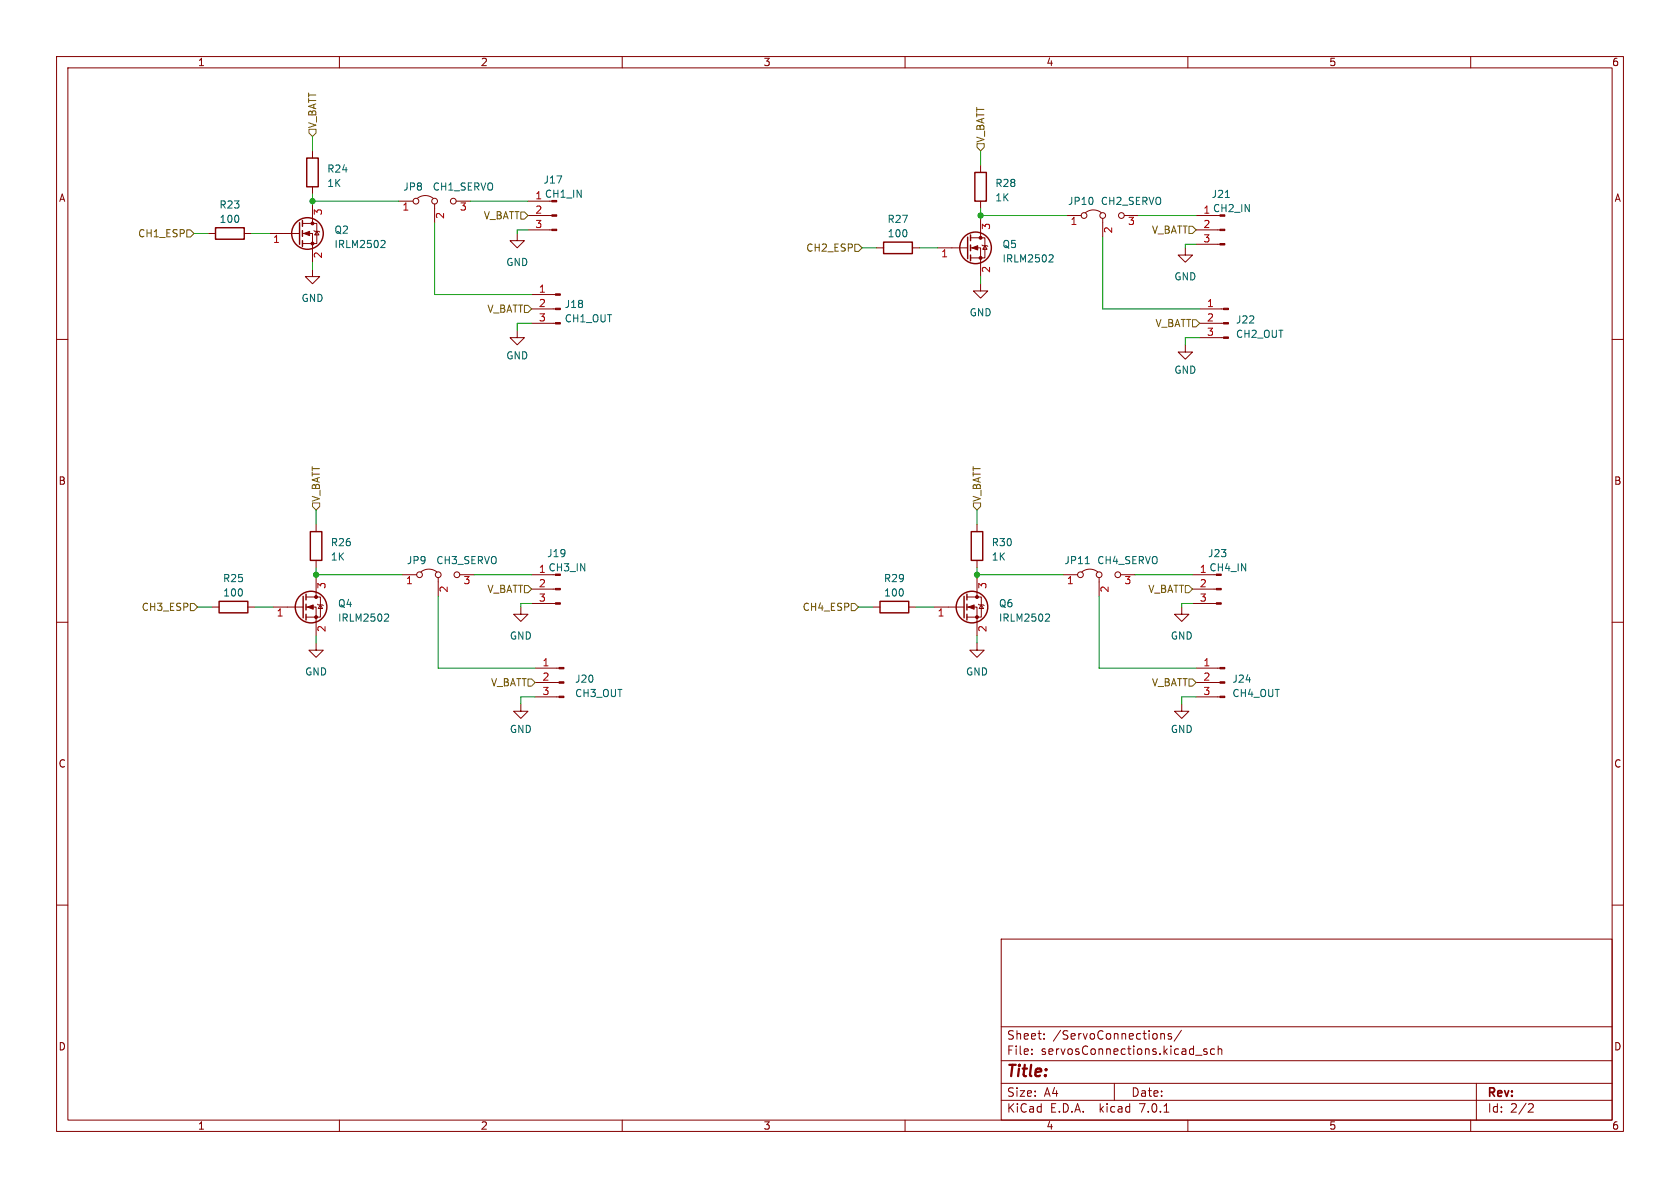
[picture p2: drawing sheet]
<svg xmlns="http://www.w3.org/2000/svg" width="297mm" height="210mm" viewBox="0 0 297 210" stroke-linecap="round" stroke-linejoin="round" font-family="sans-serif">
<g fill="none" stroke="#840000" stroke-width=".18">
<path d="M10 10h277v190h-277zM12 12h273v186h-273zM60 10v2M110 10v2M160 10v2M210 10v2M260 10v2M53.5 39.5h2.5v3.6h-2.5M55.2 26.7v1.2M55.2 33v1.3M55.2 36.2v3.3M70.5 35.6h2.5"/>
<path d="M73.8 35.1a2.26 2.26 0 0 1 2.8 0M76.8 36.1v3.3M80.6 35.6h2.6M93.3 38.1h4.3M93.3 35.6h3.9M173.4 29.2v1.3M173.4 35.6v1.2M173.4 38.7v3.3M188.6 38.1h2.5M191.9 37.6a2.26 2.26 0 0 1 2.8 0M194.9 38.6v3.3M198.8 38.1h2.5"/>
<path d="M211.5 38.1h3.8M10 60h2M36.8 41.3h1.3M43.2 41.3h1.2M47.6 41.3h5.4M53.5 41.3h1.7v5.1M55.2 47.6v1.3h1.3l-1.3 1.3-1.2-1.3h1.2M55.5 40.8l.1 .1h.8l.1 .1M56 40.9l.4 .6h-.8zM91.4 58.4v1.3h1.3l-1.3 1.3-1.2-1.3h1.2M91.4 41.3v1.2h1.3l-1.3 1.3-1.2-1.3h1.2M93.3 40.6h4.3"/>
<path d="M94 57.2h4.2M94 54.6h4.2M94 52.1h4.2M154.9 43.8h1.3M161.3 43.8h1.3M165.7 43.8h5.4M171.6 43.8h1.8v5.1M171.6 42h2.5v3.6h-2.5M173.4 50.2v1.2h1.2l-1.2 1.3-1.3-1.3h1.3M173.6 43.3l.1 .1h.8l.1 .2M174.1 43.4l.4 .7h-.8zM209.5 43.8v1.3h1.3l-1.3 1.3-1.2-1.3h1.2"/>
<path d="M211.5 40.6h4.2M211.5 43.2h4.2M212.1 57.2h4.2M212.1 54.6h4.2M212.1 59.7h4.2M285 60h2M209.5 61v1.2h1.3l-1.3 1.3-1.2-1.3h1.2M55.9 92.7v1.3M55.9 99.1v1.2M172.7 92.7v1.3M172.7 99.1v1.2M10 110h2"/>
<path d="M37.5 107.3h1.2M43.8 107.3h1.3M48.3 107.3h5.3M54.1 107.3h1.8v5.1M54.1 105.5h2.5v3.6h-2.5M55.9 113.7v1.2h1.2l-1.2 1.3-1.3-1.3h1.3M55.9 102.2v3.3M56.1 106.8l.2 .1h.7l.1 .2M56.6 106.9l.4 .7h-.7zM71.1 101.6h2.6M74.4 101.1a2.26 2.26 0 0 1 2.8 0M77.5 102.1v3.3"/>
<path d="M81.3 101.6h2.5M92.1 107.3v1.3h1.2l-1.2 1.3-1.3-1.3h1.3M94 101.6h3.8M94 106.7h4.2M94 104.1h4.2M94.6 118.1h4.2M154.3 107.3h1.3M160.7 107.3h1.2M165.1 107.3h5.3M170.9 107.3h1.8v5.1M170.9 105.5h2.6v3.6h-2.6M172.7 113.7v1.2h1.3l-1.3 1.3-1.3-1.3h1.3"/>
<path d="M172.7 102.2v3.3M173 106.8l.1 .1h.8l.1 .2M173.5 106.9l.4 .7h-.8zM188 101.6h2.5M191.3 101.1a2.26 2.26 0 0 1 2.8 0M194.3 102.1v3.3M198.1 101.6h2.6M208.9 107.3v1.3h1.3l-1.3 1.3-1.3-1.3h1.3M210.8 101.6h3.8M210.8 106.7h4.2M210.8 104.1h4.2M211.5 118.1h4.2"/>
<path d="M285 110h2M92.1 124.5v1.2h1.2l-1.2 1.3-1.3-1.3h1.3M94.6 123.2h4.2M94.6 120.7h4.2M208.9 124.5v1.2h1.3l-1.3 1.3-1.3-1.3h1.3M211.5 123.2h4.2M211.5 120.7h4.2M10 160h2M285 160h2M177 166h108v32h-108zM60 198v2M110 198v2"/>
<path d="M160 198v2M177 194.5h108M177 191.5h108M177 187.5h108M177 181.5h108M182.4 186.3v.1M182.4 185.5v.1M184.6 183.6v.1M184.6 182.8v.1M197 191.5v3M205.2 182.7v1M205.2 182.8l.2-.1 .4 .1 .1 .9"/>
<path d="M205.8 196.6h.8M207.1 182.8l-.4-.1-.2 .2 .1 .2 .5 .2v.3h-.6M208.9 182.1l-1.3 2M210 198v2M211.4 186.5h1.1M213.4 185.5l-.4-.1-.2 .2 .1 .2 .5 .2v.3h-.6M214.7 185.5l-.4-.1-.3 .3v.4l.1 .2h.6M215.4 185.5l.2-.1 .3 .1 .1 .9M215.4 184.9v1.5M260 198v2M261 191.5v6.5M270.4 195.1l.5 .1 .2 .3-1 1.1h1"/>
<circle cx="73.5" cy="35.6" r=".51"/>
<circle cx="76.8" cy="35.6" r=".51"/>
<circle cx="80.1" cy="35.6" r=".51"/>
<circle cx="191.6" cy="38.1" r=".51"/>
<circle cx="194.9" cy="38.1" r=".51"/>
<circle cx="198.2" cy="38.1" r=".51"/>
<circle cx="74.2" cy="101.6" r=".51"/>
<circle cx="77.5" cy="101.6" r=".51"/>
<circle cx="80.8" cy="101.6" r=".51"/>
<circle cx="191" cy="101.6" r=".51"/>
<circle cx="194.3" cy="101.6" r=".51"/>
<circle cx="197.6" cy="101.6" r=".51"/>
</g>
<g fill="none" stroke="#840000" stroke-width=".25">
<path d="M53 39.4v3.8M53.5 39v1M54.2 27.9h2.1v5.1h-2.1zM172.3 30.5h2.1v5.1h-2.1zM38.1 40.3h5.1v2h-5.1zM53.5 40.8v1M53.5 42.5v1.1M156.2 42.8h5.1v2h-5.1zM171.1 41.9v3.8M171.6 41.5v1M171.6 43.3v1M171.6 45.1v1"/>
<path d="M54.9 94h2v5.1h-2zM171.7 94h2v5.1h-2zM38.7 106.3h5.1v2h-5.1zM53.6 105.4v3.8M54.1 105v1M54.1 106.8v1M54.1 108.6v1M155.6 106.3h5.1v2h-5.1zM170.4 105.4v3.8M170.9 105v1M170.9 106.8v1M170.9 108.6v1"/>
<circle cx="54.4" cy="41.3" r="2.79"/>
<circle cx="172.5" cy="43.8" r="2.79"/>
<circle cx="55" cy="107.3" r="2.79"/>
<circle cx="171.8" cy="107.3" r="2.79"/>
</g>
<path d="M216.6 34.9h.8M67.5 42.5l.5 .1 .1 .3-.8 .9h.8M185.6 45l.5 .1 .1 .3-.8 .9h.8M191.9 99.6h.7M68.2 108.5l.4 .1 .1 .3-.8 .9h.8M185 108.5l.4 .1 .2 .3-.8 .9h.8" fill="none" stroke="#006464" stroke-width=".18"/>
<g fill="#840000" stroke="#840000" stroke-width=".18">
<path d="M53.7 41.3l1-.4v.8z"/>
<path d="M171.2 107.3l1-.4v.8z"/>
<path d="M215.7 123.1h.8v.2h-.8z"/>
<path d="M215.7 120.5h.8v.3h-.8z"/>
<path d="M215.7 118h.8v.2h-.8z"/>
<path d="M98.2 57h.9v.3h-.9z"/>
<path d="M98.2 54.5h.9v.2h-.9z"/>
<path d="M98.2 51.9h.9v.3h-.9z"/>
<path d="M171.8 43.8l1-.4v.8z"/>
<path d="M216.3 59.6h.9v.2h-.9z"/>
<path d="M216.3 57h.9v.3h-.9z"/>
<path d="M216.3 54.5h.9v.2h-.9z"/>
<path d="M97.6 40.5h.8v.3h-.8z"/>
<path d="M97.6 38h.8v.2h-.8z"/>
<path d="M215 106.6h.9v.2h-.9z"/>
<path d="M215 104h.9v.3h-.9z"/>
<path d="M215.7 43.1h.8v.2h-.8z"/>
<path d="M215.7 40.5h.8v.3h-.8z"/>
<path d="M98.8 123.1h.9v.2h-.9z"/>
<path d="M98.8 120.5h.9v.3h-.9z"/>
<path d="M98.8 118h.9v.2h-.9z"/>
<path d="M54.4 107.3l1-.4v.8z"/>
<path d="M98.2 106.6h.9v.2h-.9z"/>
<path d="M98.2 104h.9v.3h-.9z"/>
<circle cx="55.2" cy="43.1" r=".25"/>
<circle cx="55.2" cy="39.5" r=".25"/>
<circle cx="172.7" cy="109.1" r=".25"/>
<circle cx="172.7" cy="105.5" r=".25"/>
<circle cx="173.4" cy="45.6" r=".25"/>
<circle cx="173.4" cy="42" r=".25"/>
<circle cx="55.9" cy="109.1" r=".25"/>
<circle cx="55.9" cy="105.5" r=".25"/>
</g>
<g fill="none" stroke="#725600" stroke-width=".18">
<path d="M54.6 22.9h1.3v.6l-.7 .6-.6-.6zM92.1 37.5h.6l.6 .6-.6 .6h-.6zM172.7 25.4h1.3v.6l-.6 .7-.7-.7zM33 40.6h.7l.6 .7-.6 .6h-.7zM92.7 54h.6l.7 .6-.7 .6h-.6zM151.1 43.2h.7l.6 .6-.6 .7h-.7zM210.2 40h.6l.7 .6-.7 .7h-.6zM210.8 56.5h.7l.6 .7-.6 .6h-.7zM55.2 88.9h1.3v.6l-.6 .7-.7-.7zM172.1 88.9h1.3v.6l-.7 .7-.6-.7zM33.7 106.7h.6l.6 .6-.6 .7h-.6zM92.7 103.5h.6l.7 .6-.7 .7h-.6z"/>
<path d="M150.5 106.7h.6l.7 .6-.7 .7h-.6zM209.5 103.5h.7l.6 .6-.6 .7h-.7zM93.3 120h.7l.6 .7-.6 .6h-.7zM210.2 120h.6l.7 .7-.7 .6h-.6z"/>
</g>
<g fill="none" stroke="#009600" stroke-width=".18">
<path d="M55.2 24.1v2.6M55.2 34.3v1.9M55.2 35.6h15.3M76.8 39.4v12.7h17.2M83.2 35.6h10.1M173.4 26.7v2.5M173.4 36.8v1.9M173.4 38.1h15.2M201.3 38.1h10.2M34.3 41.3h2.5M44.4 41.3h3.2M55.2 46.4v1.2"/>
<path d="M93.3 40.6h-1.9v.7M94 57.2h-2.6v1.2M152.4 43.8h2.5M162.6 43.8h3.1M173.4 48.9v1.3M194.9 41.9v12.7h17.2M211.5 43.2h-2v.6M212.1 59.7h-2.6v1.3M55.9 90.2v2.5M172.7 90.2v2.5M34.9 107.3h2.6M45.1 107.3h3.2"/>
<path d="M55.9 100.3v1.9M55.9 112.4v1.3M55.9 101.6h15.2M77.5 105.4v12.7h17.1M83.8 101.6h10.2M94 106.7h-1.9v.6M151.8 107.3h2.5M161.9 107.3h3.2M172.7 100.3v1.9M172.7 112.4v1.3M172.7 101.6h15.3M194.3 105.4v12.7h17.2"/>
<path d="M200.7 101.6h10.1M210.8 106.7h-1.9v.6M94.6 123.2h-2.5v1.3M211.5 123.2h-2.6v1.3"/>
</g>
<g fill="#009600" stroke="#009600" stroke-width=".18">
<circle cx="55.2" cy="35.6" r=".46"/>
<circle cx="172.7" cy="101.6" r=".46"/>
<circle cx="55.9" cy="101.6" r=".46"/>
<circle cx="173.4" cy="38.1" r=".46"/>
</g>
<text font-size="2.8" fill="#840000" x="178" y="190.8">Title:</text>
<g font-size="2.1" fill="#840000">
<text x="178" y="183.9">Sheet:</text>
<text x="186.2" y="183.9">/ServoConnections/</text>
<text x="178" y="186.6">File:</text>
<text x="184" y="186.6">servosConnections.kicad_sch</text>
<text x="178" y="196.8">KiCad</text>
<text x="178" y="194">Size:</text>
<text x="184.6" y="194">A4</text>
<text x="185.7" y="196.8">E.D.A.</text>
<text x="194.4" y="196.8">kicad</text>
<text x="200" y="194">Date:</text>
<text x="201.5" y="196.8">7.0.1</text>
<text x="263" y="194.2">Rev:</text>
<text x="263" y="196.8">Id:</text>
<text x="267" y="196.8">2/2</text>
</g>
<g font-size="1.8" fill="#840000">
<text x="35" y="11.8">1</text>
<text x="85" y="11.8">2</text>
<text x="135" y="11.8">3</text>
<text x="185" y="11.8">4</text>
<text x="235" y="11.8">5</text>
<text x="285" y="11.8">6</text>
<text x="10.4" y="35.8">A</text>
<text x="285.4" y="35.8">A</text>
<text x="10.3" y="85.8">B</text>
<text x="285.3" y="85.8">B</text>
<text x="10.3" y="135.8">C</text>
<text x="285.3" y="135.8">C</text>
<text x="10.3" y="185.8">D</text>
<text x="285.3" y="185.8">D</text>
<text x="35" y="199.8">1</text>
<text x="85" y="199.8">2</text>
<text x="135" y="199.8">3</text>
<text x="185" y="199.8">4</text>
<text x="235" y="199.8">5</text>
<text x="285" y="199.8">6</text>
</g>
<g font-size="1.8" fill="#725600">
<text x="56.1" y="22.7" transform="rotate(-90 56.1 22.7)">V_BATT</text>
<text x="174.2" y="25.2" transform="rotate(-90 174.2 25.2)">V_BATT</text>
<text x="85.4" y="38.9">V_BATT</text>
<text x="203.5" y="41.5">V_BATT</text>
<text x="24.3" y="42.1">CH1_ESP</text>
<text x="142.4" y="44.6">CH2_ESP</text>
<text x="86" y="55.4">V_BATT</text>
<text x="204.2" y="58">V_BATT</text>
<text x="56.7" y="88.7" transform="rotate(-90 56.7 88.7)">V_BATT</text>
<text x="173.5" y="88.7" transform="rotate(-90 173.5 88.7)">V_BATT</text>
<text x="86" y="105">V_BATT</text>
<text x="202.9" y="105">V_BATT</text>
<text x="24.9" y="108.1">CH3_ESP</text>
<text x="141.8" y="108.1">CH4_ESP</text>
<text x="86.7" y="121.5">V_BATT</text>
<text x="203.5" y="121.5">V_BATT</text>
</g>
<g font-size="1.8" fill="#006464">
<text x="57.8" y="30.7">R24</text>
<text x="57.8" y="33.2">1K</text>
<text x="71.2" y="33.8">JP8</text>
<text x="76.4" y="33.8">CH1_SERVO</text>
<text x="94.6" y="35.3">1 CH1_IN</text>
<text x="96" y="32.6">J17</text>
<text x="175.9" y="33.2">R28</text>
<text x="175.9" y="35.8">1K</text>
<text x="214.1" y="35.1">J21</text>
<text x="38.7" y="37">R23</text>
<text x="38.8" y="39.6">100</text>
<text x="59.1" y="41.5">Q2</text>
<text x="156.8" y="39.6">R27</text>
<text x="188.7" y="36.4">JP10</text>
<text x="194.5" y="36.4">CH2_SERVO</text>
<text x="212.7" y="37.8">1 CH2_IN</text>
<text x="59.1" y="44">IRLM2502</text>
<text x="89.4" y="47.2">GND</text>
<text x="156.9" y="42.1">100</text>
<text x="177.2" y="44">Q5</text>
<text x="177.2" y="46.5">IRLM2502</text>
<text x="53.2" y="53.5">GND</text>
<text x="207.6" y="49.7">GND</text>
<text x="99.8" y="54.6">J18</text>
<text x="99.8" y="57.1">CH1_OUT</text>
<text x="171.4" y="56.1">GND</text>
<text x="218.4" y="57.3">J22</text>
<text x="218.4" y="59.9">CH2_OUT</text>
<text x="89.4" y="63.7">GND</text>
<text x="207.6" y="66.2">GND</text>
<text x="58.4" y="96.7">R26</text>
<text x="58.4" y="99.3">1K</text>
<text x="71.9" y="99.9">JP9</text>
<text x="77.1" y="99.9">CH3_SERVO</text>
<text x="95.2" y="101.3">1 CH3_IN</text>
<text x="96.7" y="98.6">J19</text>
<text x="175.3" y="96.7">R30</text>
<text x="175.3" y="99.3">1K</text>
<text x="188.1" y="99.9">JP11</text>
<text x="193.9" y="99.9">CH4_SERVO</text>
<text x="212.1" y="101.3">1 CH4_IN</text>
<text x="213.5" y="98.6">J23</text>
<text x="39.4" y="103.1">R25</text>
<text x="39.4" y="105.6">100</text>
<text x="59.7" y="107.5">Q4</text>
<text x="156.2" y="103.1">R29</text>
<text x="156.2" y="105.6">100</text>
<text x="176.5" y="107.5">Q6</text>
<text x="59.7" y="110">IRLM2502</text>
<text x="90.1" y="113.2">GND</text>
<text x="176.5" y="110">IRLM2502</text>
<text x="206.9" y="113.2">GND</text>
<text x="53.9" y="119.6">GND</text>
<text x="170.7" y="119.6">GND</text>
<text x="101.6" y="120.8">J20</text>
<text x="101.6" y="123.4">CH3_OUT</text>
<text x="217.8" y="120.8">J24</text>
<text x="217.8" y="123.4">CH4_OUT</text>
<text x="90.1" y="129.7">GND</text>
<text x="206.9" y="129.7">GND</text>
</g>
<g font-size="1.8" fill="#a90000">
<text x="57.1" y="38.1" transform="rotate(-90 57.1 38.1)">3</text>
<text x="71.1" y="37.5">1</text>
<text x="78.7" y="38.8" transform="rotate(-90 78.7 38.8)">2</text>
<text x="81.2" y="37.5">3</text>
<text x="94.6" y="37.8">2</text>
<text x="94.6" y="40.4">3</text>
<text x="175.3" y="40.7" transform="rotate(-90 175.3 40.7)">3</text>
<text x="189.2" y="40">1</text>
<text x="196.8" y="41.3" transform="rotate(-90 196.8 41.3)">2</text>
<text x="199.4" y="40">3</text>
<text x="212.7" y="40.4">2</text>
<text x="48.2" y="43.2">1</text>
<text x="57.1" y="45.8" transform="rotate(-90 57.1 45.8)">2</text>
<text x="166.3" y="45.7">1</text>
<text x="212.7" y="42.9">3</text>
<text x="95.2" y="51.8">1</text>
<text x="175.3" y="48.3" transform="rotate(-90 175.3 48.3)">2</text>
<text x="95.2" y="54.4">2</text>
<text x="95.2" y="56.9">3</text>
<text x="213.3" y="54.4">1</text>
<text x="213.3" y="56.9">2</text>
<text x="213.3" y="59.4">3</text>
<text x="57.8" y="104.2" transform="rotate(-90 57.8 104.2)">3</text>
<text x="71.7" y="103.5">1</text>
<text x="79.4" y="104.8" transform="rotate(-90 79.4 104.8)">2</text>
<text x="81.9" y="103.5">3</text>
<text x="95.2" y="103.9">2</text>
<text x="95.2" y="106.4">3</text>
<text x="174.6" y="104.2" transform="rotate(-90 174.6 104.2)">3</text>
<text x="188.6" y="103.5">1</text>
<text x="196.2" y="104.8" transform="rotate(-90 196.2 104.8)">2</text>
<text x="198.7" y="103.5">3</text>
<text x="212.1" y="103.9">2</text>
<text x="212.1" y="106.4">3</text>
<text x="48.9" y="109.2">1</text>
<text x="57.8" y="111.8" transform="rotate(-90 57.8 111.8)">2</text>
<text x="165.7" y="109.2">1</text>
<text x="174.6" y="111.8" transform="rotate(-90 174.6 111.8)">2</text>
<text x="95.9" y="117.9">1</text>
<text x="212.7" y="117.9">1</text>
<text x="95.9" y="120.4">2</text>
<text x="95.9" y="122.9">3</text>
<text x="212.7" y="120.4">2</text>
<text x="212.7" y="122.9">3</text>
</g>
</svg>
